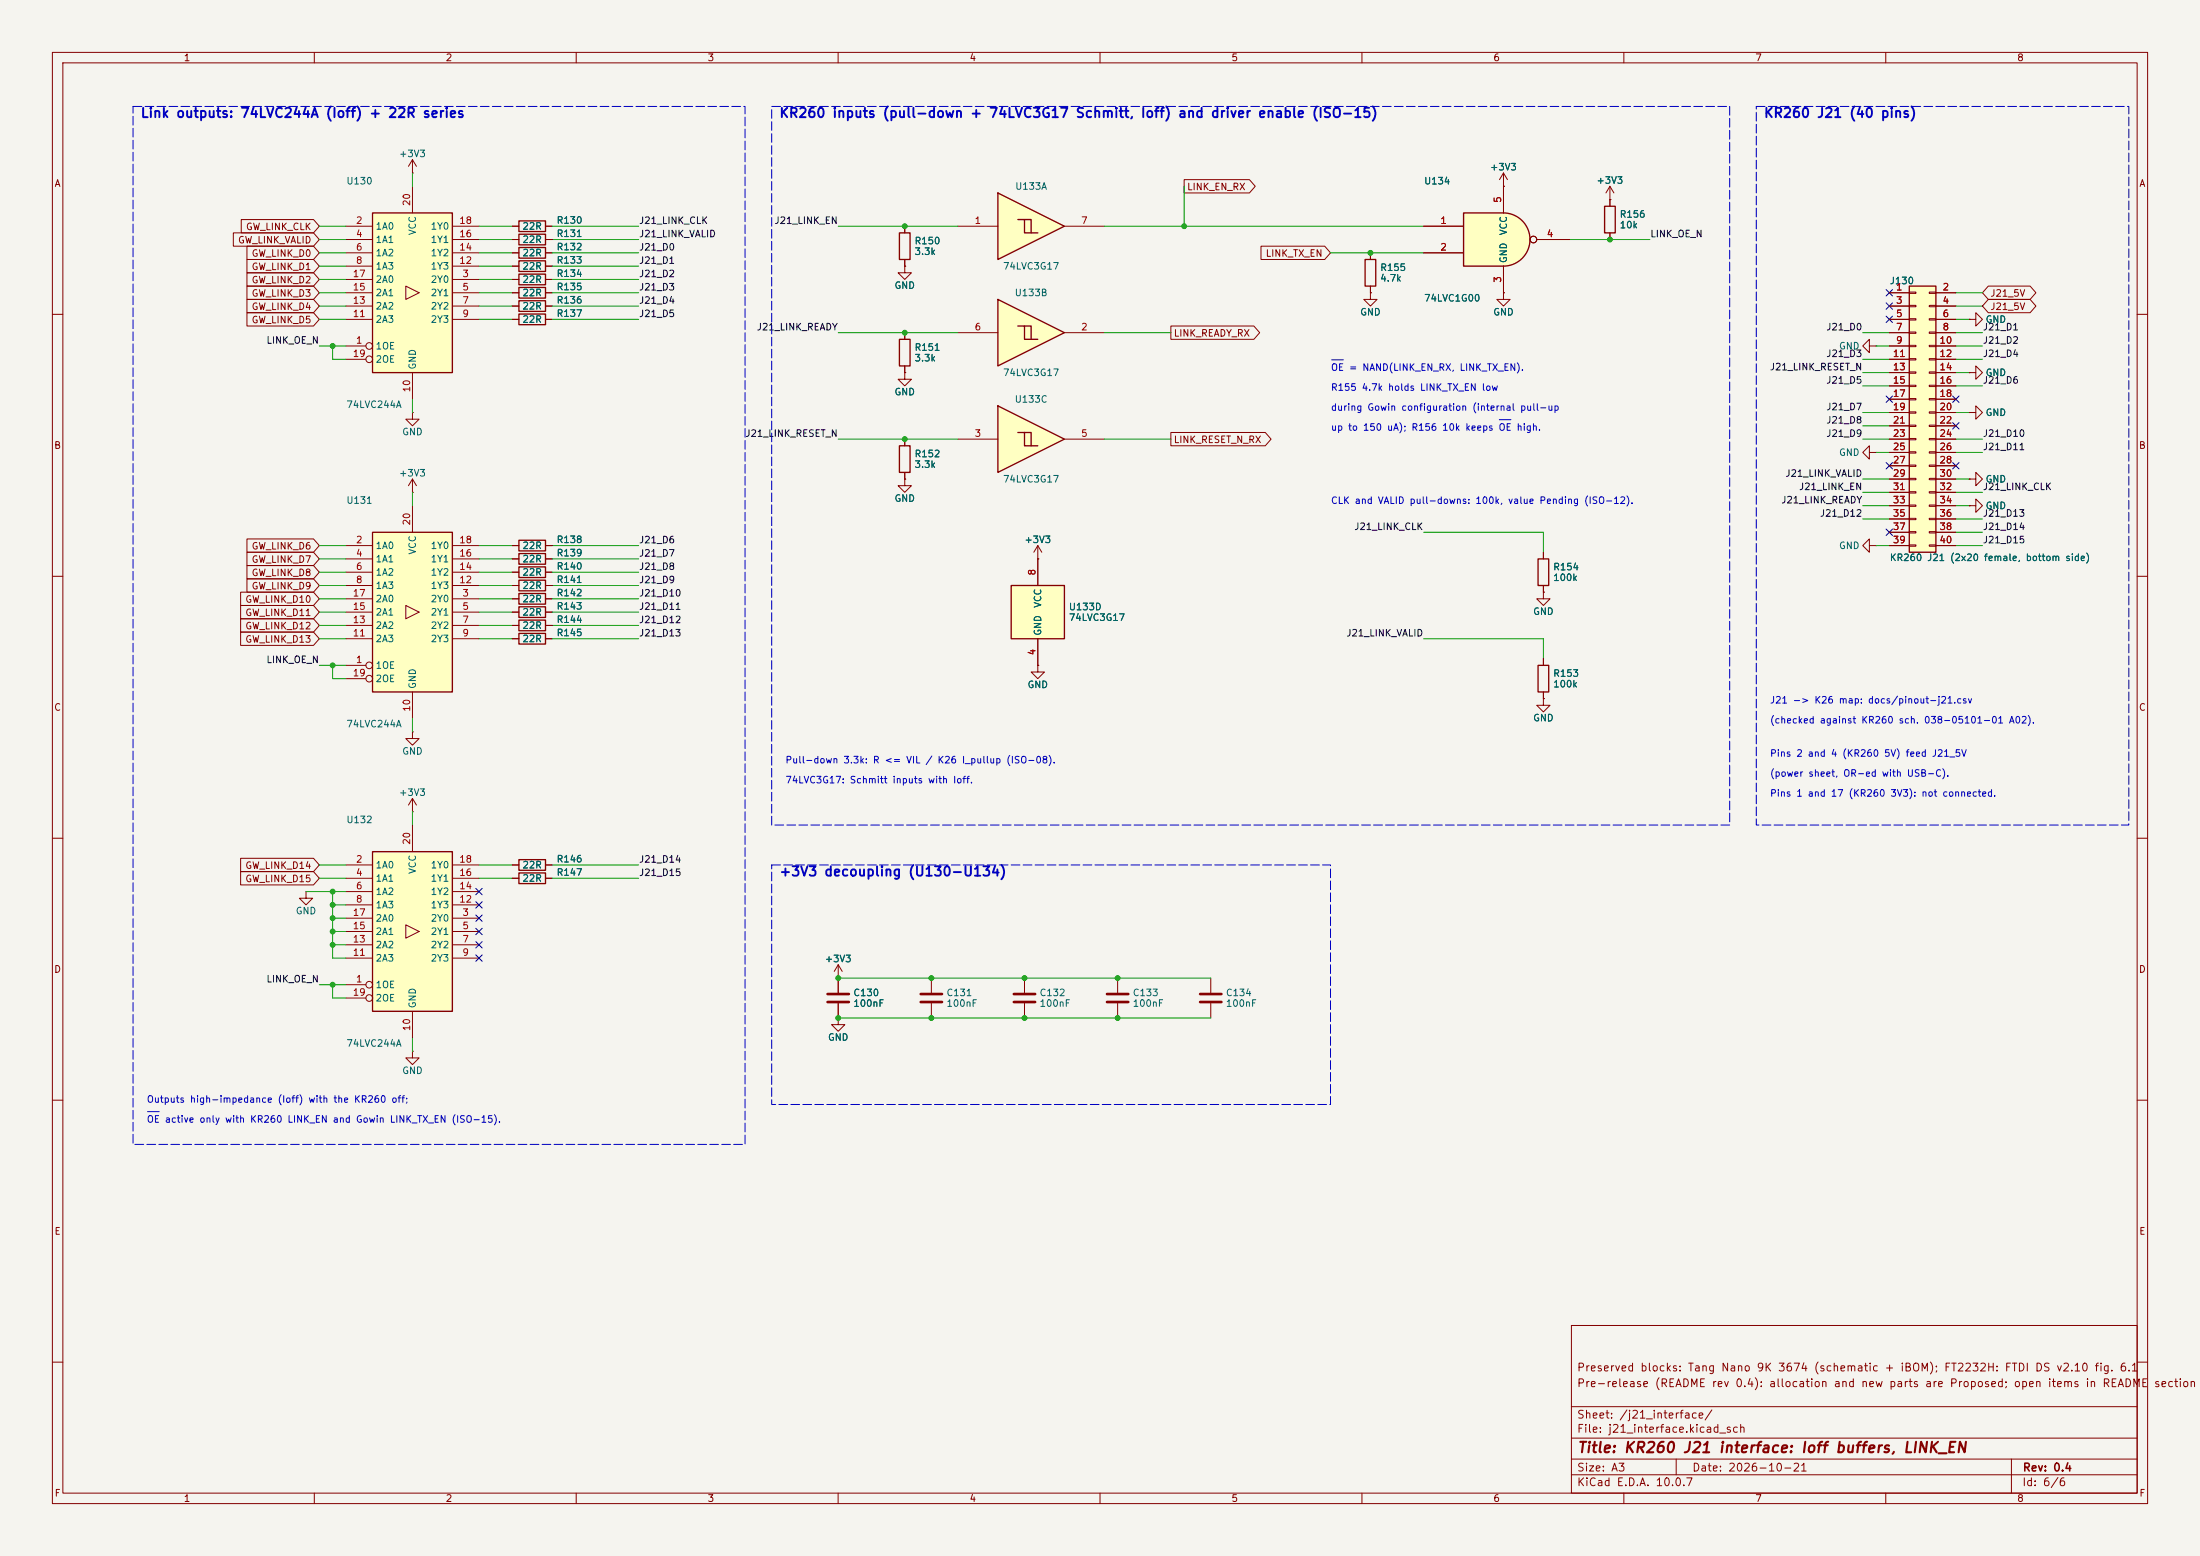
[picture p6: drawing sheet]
<svg xmlns="http://www.w3.org/2000/svg" width="420mm" height="297mm" viewBox="0 0 420 297" stroke-linecap="round" stroke-linejoin="round" font-family="sans-serif">
<path d="M0 0h420v297h-420z" fill="#f5f4ef" stroke="#f5f4ef" stroke-width=".19"/>
<g fill="none" stroke="#840000" stroke-width=".19">
<path d="M10 10h400v277h-400zM12 12h396v273h-396zM60 10v2M110 10v2M160 10v2M210 10v2M260 10v2M310 10v2M360 10v2M10 60h2M408 60h2M10 110h2"/>
<path d="M408 110h2M10 160h2M408 160h2M10 210h2M408 210h2M300 253h108v32h-108zM10 260h2M300 278.5h108M300 274.5h108M300 268.5h108M320 278.5v3M384 278.5v6.5"/>
<path d="M408 260h2M60 285v2M110 285v2M160 285v2M210 285v2M260 285v2M300 281.5h108M310 285v2M360 285v2"/>
</g>
<path d="M71.1 40.6h15.3v30.5h-15.3z" fill="#ffffc2"/>
<g fill="none" stroke="#840000" stroke-width=".19">
<path d="M78.7 35.6v5M66 43.2h5.1M66 53.3h5.1M66 45.7h5.1M66 55.9h5.1M66 48.3h5.1M66 58.4h5.1M66 50.8h5.1M77.5 54.6l2.5 1.3-2.5 1.3zM86.4 43.2h5M86.4 53.3h5M86.4 45.7h5"/>
<path d="M86.4 55.9h5M86.4 48.3h5M86.4 58.4h5M86.4 50.8h5M66 66h3.8M66 61h5.1M66 68.6h3.8M78.7 71.1v5.1M86.4 61h5M375.9 78.7h1.3v-1.2l1.3 1.2-1.3 1.3v-1.3M375.9 78.7h.1M375.9 71.1h1.3v-1.2l1.3 1.2-1.3 1.3v-1.3"/>
<path d="M375.9 71.1h.1M375.9 61h1.3v-1.3l1.3 1.3-1.3 1.2v-1.2M375.9 61h.1M356.9 86.4v-1.3l-1.3 1.3 1.3 1.2v-1.2h1.2M358.1 86.4h.1M356.9 104.1v-1.2l-1.3 1.2 1.3 1.3v-1.3h1.2M358.1 104.1h.1"/>
<circle cx="70.5" cy="66" r=".63"/>
<circle cx="70.5" cy="68.6" r=".63"/>
</g>
<path d="M71.1 40.6h15.3v30.5h-15.3z" fill="none" stroke="#840000" stroke-width=".25"/>
<path d="M364.5 54.6h5.1v50.8h-5.1z" fill="#ffffc2"/>
<path d="M364.5 54.6h5.1v50.8h-5.1z" fill="none" stroke="#840000" stroke-width=".25"/>
<g fill="none" stroke="#840000" stroke-width=".19">
<path d="M360.7 55.9h3.8M360.7 58.4h3.8M364.5 55.8h1.3v.2h-1.3zM364.5 58.3h1.3v.2h-1.3zM368.3 55.8h1.3v.2h-1.3zM368.3 58.3h1.3v.2h-1.3zM369.6 55.9h3.8M369.6 58.4h3.8M78.7 78.7v1.3h1.3l-1.3 1.3-1.2-1.3h1.2M78.7 78.7h.1M356.9 66v-1.2l-1.3 1.2 1.3 1.3v-1.3h1.2M358.1 66h.1"/>
<path d="M360.7 61h3.8M360.7 63.5h3.8M360.7 66h3.8M360.7 68.6h3.8M360.7 71.1h3.8M360.7 73.7h3.8M360.7 76.2h3.8M360.7 78.7h3.8M364.5 60.8h1.3v.3h-1.3zM364.5 63.4h1.3v.2h-1.3zM364.5 65.9h1.3v.3h-1.3zM364.5 68.5h1.3v.2h-1.3z"/>
<path d="M364.5 71h1.3v.2h-1.3zM364.5 73.5h1.3v.3h-1.3zM364.5 76.1h1.3v.2h-1.3zM364.5 78.6h1.3v.3h-1.3zM368.3 60.8h1.3v.3h-1.3zM368.3 63.4h1.3v.2h-1.3zM368.3 65.9h1.3v.3h-1.3zM368.3 68.5h1.3v.2h-1.3zM368.3 71h1.3v.2h-1.3zM368.3 73.5h1.3v.3h-1.3zM368.3 76.1h1.3v.2h-1.3zM368.3 78.6h1.3v.3h-1.3z"/>
<path d="M369.6 61h3.8M369.6 63.5h3.8M369.6 66h3.8M369.6 68.6h3.8M369.6 71.1h3.8M369.6 73.7h3.8M369.6 76.2h3.8M369.6 78.7h3.8M78.7 94h.1M78.7 91.4l-.7 1.3M78.7 91.4l.8 1.3M78.7 91.4v2.6"/>
<path d="M360.7 81.3h3.8M360.7 83.8h3.8M360.7 86.4h3.8M360.7 88.9h3.8M360.7 91.4h3.8M360.7 94h3.8M360.7 96.5h3.8M360.7 99.1h3.8M364.5 81.2h1.3v.2h-1.3zM364.5 83.7h1.3v.2h-1.3zM364.5 86.2h1.3v.3h-1.3zM364.5 88.8h1.3v.2h-1.3z"/>
<path d="M364.5 91.3h1.3v.3h-1.3zM364.5 93.9h1.3v.2h-1.3zM364.5 96.4h1.3v.2h-1.3zM364.5 98.9h1.3v.3h-1.3zM368.3 81.2h1.3v.2h-1.3zM368.3 83.7h1.3v.2h-1.3zM368.3 86.2h1.3v.3h-1.3zM368.3 88.8h1.3v.2h-1.3zM368.3 91.3h1.3v.3h-1.3zM368.3 93.9h1.3v.2h-1.3zM368.3 96.4h1.3v.2h-1.3zM368.3 98.9h1.3v.3h-1.3z"/>
<path d="M369.6 81.3h3.8M369.6 83.8h3.8M369.6 86.4h3.8M369.6 88.9h3.8M369.6 91.4h3.8M369.6 94h3.8M369.6 96.5h3.8M369.6 99.1h3.8M375.9 91.4h1.3v-1.2l1.3 1.2-1.3 1.3v-1.3M375.9 91.4h.1M360.7 101.6h3.8M360.7 104.1h3.8"/>
<path d="M364.5 101.5h1.3v.2h-1.3zM364.5 104h1.3v.3h-1.3zM368.3 101.5h1.3v.2h-1.3zM368.3 104h1.3v.3h-1.3zM369.6 101.6h3.8M369.6 104.1h3.8"/>
</g>
<path d="M71.1 101.6h15.3v30.5h-15.3z" fill="#ffffc2"/>
<g fill="none" stroke="#840000" stroke-width=".19">
<path d="M78.7 96.5v5.1M66 104.1h5.1M66 114.3h5.1M66 106.7h5.1M66 116.8h5.1M66 109.2h5.1M66 119.4h5.1M66 111.8h5.1M77.5 115.6l2.5 1.2-2.5 1.3zM86.4 104.1h5M86.4 114.3h5M86.4 106.7h5"/>
<path d="M86.4 116.8h5M86.4 109.2h5M86.4 119.4h5M86.4 111.8h5M66 127h3.8M66 121.9h5.1M66 129.5h3.8M78.7 132.1v5.1M86.4 121.9h5M97.8 121.9h1.3M104.1 121.9h1.3M58.4 170.2v1.3h1.3l-1.3 1.2-1.3-1.2h1.3"/>
<path d="M58.4 170.2h.1M78.7 200.7v1.2h1.3l-1.3 1.3-1.2-1.3h1.2M78.7 200.7h.1"/>
<circle cx="70.5" cy="127" r=".63"/>
<circle cx="70.5" cy="129.5" r=".63"/>
</g>
<path d="M71.1 101.6h15.3v30.5h-15.3zM99.1 120.9h5v2h-5z" fill="none" stroke="#840000" stroke-width=".25"/>
<path d="M71.1 162.6h15.3v30.4h-15.3z" fill="#ffffc2"/>
<g fill="none" stroke="#840000" stroke-width=".19">
<path d="M97.8 43.2h1.3M104.1 43.2h1.3M78.7 139.7v1.3h1.3l-1.3 1.2-1.2-1.2h1.2M78.7 139.7h.1M198.1 127v1.3h1.3l-1.3 1.2-1.3-1.2h1.3M198.1 127h.1M78.7 154.9h.1M78.7 152.4v2.5M78.7 157.5v5.1M78.7 152.4l-.7 1.3M78.7 152.4l.8 1.3M66 165.1h5.1"/>
<path d="M66 175.3h5.1M66 167.6h5.1M66 177.8h5.1M66 170.2h5.1M66 172.7h5.1M77.5 176.5l2.5 1.3-2.5 1.3zM86.4 165.1h5M86.4 175.3h5M86.4 167.6h5M86.4 177.8h5M86.4 170.2h5M86.4 172.7h5"/>
<path d="M97.8 165.1h1.3M97.8 167.6h1.3M104.1 165.1h1.3M104.1 167.6h1.3M66 188h3.8M66 180.3h5.1M66 182.9h5.1M66 190.5h3.8M78.7 193v5.1M86.4 180.3h5M86.4 182.9h5M160 186.7h.1"/>
<path d="M160 194.3v1.3h1.3l-1.3 1.3-1.3-1.3h1.3M160 194.3h.1M160 184.2v5.3M160 191.5v2.8M160 184.2l-.7 1.2M160 184.2l.8 1.2"/>
<circle cx="70.5" cy="188" r=".63"/>
<circle cx="70.5" cy="190.5" r=".63"/>
</g>
<path d="M99.1 42.2h5v2h-5zM71.1 162.6h15.3v30.4h-15.3zM99.1 166.6h5v2.1h-5zM99.1 164.1h5v2h-5z" fill="none" stroke="#840000" stroke-width=".25"/>
<path d="M158 189.7h4.1M158 191.3h4.1" fill="none" stroke="#840000" stroke-width=".51"/>
<g fill="#ffffc2">
<path d="M190.5 77.5l12.7 6.3-12.7 6.4z"/>
<path d="M194.3 82.6l3.8 2.5h-2.5v-2.5z"/>
<path d="M195.6 82.6h1.2v2.5z"/>
</g>
<path d="M190.5 77.5l12.7 6.3-12.7 6.4zM171.7 85.1h2v5.1h-2zM194.3 82.6h1.3v2.5h2.5M195.6 82.6h1.2v2.5" fill="none" stroke="#840000" stroke-width=".25"/>
<path d="M172.7 91.4v1.3h1.3l-1.3 1.3-1.3-1.3h1.3M172.7 91.4h.1M172.7 83.8v1.3M172.7 90.2v1.2M182.9 83.8h7.6M203.2 83.8h7.6M198.1 106.7h.1M198.1 104.1l-.7 1.3M198.1 104.1l.8 1.3M198.1 104.1v2.6" fill="none" stroke="#840000" stroke-width=".19"/>
<path d="M193 111.8h10.2v10.1h-10.2z" fill="#ffffc2"/>
<path d="M99.1 59.9h5v2.1h-5zM99.1 49.8h5v2h-5zM99.1 47.2h5v2.1h-5zM171.7 64.8h2v5.1h-2zM193 111.8h10.2v10.1h-10.2z" fill="none" stroke="#840000" stroke-width=".25"/>
<g fill="none" stroke="#840000" stroke-width=".19">
<path d="M78.7 33h.1M78.7 30.5l-.7 1.3M78.7 30.5l.8 1.3M78.7 30.5v2.5M97.8 50.8h1.3M97.8 48.3h1.3M104.1 50.8h1.3M104.1 48.3h1.3M97.8 61h1.3M104.1 61h1.3M172.7 71.1v1.3h1.3l-1.3 1.3-1.3-1.3h1.3M172.7 71.1h.1"/>
<path d="M172.7 63.5v1.3M172.7 69.9v1.2M375.9 96.5h1.3v-1.2l1.3 1.2-1.3 1.3v-1.3M375.9 96.5h.1M198.1 106.7v5.1M198.1 121.9v5.1M294.6 133.4v1.2h1.3l-1.3 1.3-1.2-1.3h1.2M294.6 133.4h.1M177.8 186.7v2.8M177.8 191.5v2.8M195.6 186.7v2.8M195.6 191.5v2.8"/>
<path d="M213.4 186.7v2.8M213.4 191.5v2.8M231.1 186.7v2.8M231.1 191.5v2.8"/>
</g>
<path d="M175.8 189.7h4M175.8 191.3h4M193.5 189.7h4.1M193.5 191.3h4.1M211.3 189.7h4.1M211.3 191.3h4.1M229.1 189.7h4.1M229.1 191.3h4.1" fill="none" stroke="#840000" stroke-width=".51"/>
<g fill="#ffffc2">
<path d="M190.5 36.8l12.7 6.4-12.7 6.3z"/>
<path d="M194.3 41.9l3.8 2.6h-2.5v-2.6z"/>
<path d="M195.6 41.9h1.2v2.6z"/>
</g>
<g fill="none" stroke="#840000" stroke-width=".25">
<path d="M190.5 36.8l12.7 6.4-12.7 6.3zM306.3 39.4h2.1v5.1h-2.1zM99.1 52.3h5v2.1h-5zM99.1 44.7h5v2h-5zM99.1 57.4h5v2h-5zM171.7 44.5h2v5h-2zM194.3 41.9h1.3v2.6h2.5M195.6 41.9h1.2v2.6M99.1 115.8h5v2.1h-5zM99.1 103.1h5v2.1h-5zM99.1 118.4h5v2h-5zM99.1 110.7h5v2.1h-5z"/>
<path d="M99.1 105.7h5v2h-5zM99.1 113.3h5v2h-5zM99.1 108.2h5v2h-5zM293.6 106.7h2.1v5.1h-2.1zM293.6 127h2.1v5.1h-2.1z"/>
</g>
<g fill="none" stroke="#840000" stroke-width=".19">
<path d="M307.3 38.1v1.3M97.8 53.3h1.3M97.8 45.7h1.3M97.8 58.4h1.3M104.1 53.3h1.3M104.1 45.7h1.3M104.1 58.4h1.3M172.7 50.8v1.3h1.3l-1.3 1.2-1.3-1.2h1.3M172.7 50.8h.1M172.7 43.2v1.3M172.7 49.5v1.3M182.9 43.2h7.6"/>
<path d="M203.2 43.2h7.6M307.3 44.5v1.2M97.8 116.8h1.3M97.8 104.1h1.3M97.8 119.4h1.3M97.8 111.8h1.3M97.8 106.7h1.3M97.8 114.3h1.3M97.8 109.2h1.3M104.1 116.8h1.3M104.1 104.1h1.3M104.1 119.4h1.3"/>
<path d="M104.1 111.8h1.3M104.1 106.7h1.3M104.1 114.3h1.3M104.1 109.2h1.3M294.6 113v1.3h1.3l-1.3 1.3-1.2-1.3h1.2M294.6 113h.1M294.6 105.4v1.3M294.6 111.8v1.2M294.6 125.7v1.3M294.6 132.1v1.3"/>
</g>
<g fill="#ffffc2">
<path d="M190.5 57.2l12.7 6.3-12.7 6.4z"/>
<path d="M194.3 62.2l3.8 2.6h-2.5v-2.6z"/>
<path d="M195.6 62.2h1.2v2.6z"/>
</g>
<path d="M99.1 54.9h5v2h-5zM190.5 57.2l12.7 6.3-12.7 6.4zM260.6 49.5h2v5.1h-2zM194.3 62.2h1.3v2.6h2.5M195.6 62.2h1.2v2.6" fill="none" stroke="#840000" stroke-width=".25"/>
<g fill="none" stroke="#840000" stroke-width=".19">
<path d="M307.3 38.1h.1M307.3 35.6l-.7 1.2M307.3 35.6l.8 1.2M307.3 35.6v2.5M97.8 55.9h1.3M104.1 55.9h1.3M261.6 55.9v1.3h1.3l-1.3 1.2-1.3-1.2h1.3M261.6 55.9h.1M261.6 48.3v1.2M261.6 54.6v1.3M287 55.9v1.3h1.3l-1.3 1.2-1.3-1.2h1.3M287 55.9h.1"/>
<path d="M182.9 63.5h7.6M203.2 63.5h7.6"/>
</g>
<path d="M287 40.6a5.1 5.1 0 0 1 5.1 5.1 5.1 5.1 0 0 1-5.1 5.1z" fill="#ffffc2" stroke="#ffffc2" stroke-width=".19"/>
<path d="M279.4 40.6h7.6v10.2h-7.6z" fill="#ffffc2"/>
<path d="M279.4 40.6h7.6a5.1 5.1 0 0 1 5.1 5.1 5.1 5.1 0 0 1-5.1 5.1h-7.6z" fill="none" stroke="#840000" stroke-width=".25"/>
<g fill="none" stroke="#840000" stroke-width=".19">
<path d="M226.1 34.3h12.4l1.1 1.3-1.1 1.2h-12.4zM287 35.6h.1M287 33v7.6M287 33l-.7 1.3M287 33l.8 1.3M307.3 38.1h.1M307.3 38.1v1.3M44.5 44.4h15.3l1.2 1.3-1.2 1.3h-15.3zM46.1 41.9h13.7l1.2 1.3-1.2 1.3h-13.7zM47.1 49.5h12.7l1.2 1.3-1.2 1.3h-12.7zM47.1 52.1h12.7l1.2 1.2-1.2 1.3h-12.7zM47.1 54.6h12.7l1.2 1.3-1.2 1.3h-12.7z"/>
<path d="M47.1 57.1h12.7l1.2 1.3-1.2 1.3h-12.7zM47.1 47h12.7l1.2 1.3-1.2 1.2h-12.7zM47.1 59.7h12.7l1.2 1.3-1.2 1.2h-12.7zM97.8 43.2h1.3M97.8 48.3h1.3M97.8 45.7h1.3M97.8 55.9h1.3M97.8 58.4h1.3M97.8 50.8h1.3M97.8 53.3h1.3M104.1 43.2h1.3M104.1 48.3h1.3"/>
<path d="M104.1 45.7h1.3M104.1 55.9h1.3M104.1 58.4h1.3M104.1 50.8h1.3M104.1 53.3h1.3M172.7 50.8h.1M172.7 43.2v1.3M172.7 49.5v1.3M240.7 47h12.2l1.1 1.3-1.1 1.2h-12.2zM261.6 55.9h.1M261.6 48.3v1.2M261.6 54.6v1.3"/>
<path d="M271.8 43.2h7.6M271.8 48.3h7.6M287 55.9h.1M287 50.8v5.1M293.4 45.7h6.3M307.3 44.5v1.2M360.7 55.9h3.8M360.7 58.4h3.8M369.6 55.9h3.8M369.6 58.4h3.8M379.6 54.6h8l1.1 1.3-1.1 1.3h-8l-1.1-1.3zM379.6 57.1h8l1.1 1.3-1.1 1.3h-8l-1.1-1.3z"/>
<path d="M97.8 61h1.3M104.1 61h1.3M172.7 71.1h.1M172.7 63.5v1.3M172.7 69.9v1.2M223.5 62.2h15.9l1.1 1.3-1.1 1.3h-15.9zM360.7 61h3.8M360.7 63.5h3.8M360.7 66h3.8M360.7 68.6h3.8M360.7 71.1h3.8M360.7 73.7h3.8"/>
<path d="M360.7 76.2h3.8M360.7 78.7h3.8M369.6 61h3.8M369.6 63.5h3.8M369.6 66h3.8M369.6 68.6h3.8M369.6 71.1h3.8M369.6 73.7h3.8M369.6 76.2h3.8M369.6 78.7h3.8M375.9 61h.1M375.9 71.1h.1"/>
<path d="M375.9 78.7h.1M172.7 91.4h.1M172.7 83.8v1.3M172.7 90.2v1.2M223.5 82.5h18l1.2 1.3-1.2 1.3h-18zM360.7 81.3h3.8M360.7 83.8h3.8M360.7 86.4h3.8M360.7 88.9h3.8M360.7 91.4h3.8M360.7 94h3.8M360.7 96.5h3.8"/>
<path d="M360.7 99.1h3.8M369.6 81.3h3.8M369.6 83.8h3.8M369.6 86.4h3.8M369.6 88.9h3.8M369.6 91.4h3.8M369.6 94h3.8M369.6 96.5h3.8M369.6 99.1h3.8M375.9 91.4h.1M375.9 96.5h.1M45.9 118.1h13.9l1.2 1.3-1.2 1.3h-13.9z"/>
<path d="M45.9 115.6h13.9l1.2 1.2-1.2 1.3h-13.9zM45.9 113h13.9l1.2 1.3-1.2 1.3h-13.9zM47.1 107.9h12.7l1.2 1.3-1.2 1.3h-12.7zM47.1 110.5h12.7l1.2 1.3-1.2 1.2h-12.7zM47.1 105.4h12.7l1.2 1.3-1.2 1.3h-12.7zM47.1 102.9h12.7l1.2 1.2-1.2 1.3h-12.7zM97.8 104.1h1.3M97.8 116.8h1.3M97.8 106.7h1.3M97.8 114.3h1.3M97.8 109.2h1.3M97.8 111.8h1.3"/>
<path d="M97.8 119.4h1.3M104.1 104.1h1.3M104.1 116.8h1.3M104.1 106.7h1.3M104.1 114.3h1.3M104.1 109.2h1.3M104.1 111.8h1.3M104.1 119.4h1.3M198.1 106.7h.1M198.1 106.7v5.1M294.6 113h.1M294.6 105.4v1.3"/>
<path d="M294.6 111.8v1.2M360.7 101.6h3.8M360.7 104.1h3.8M369.6 101.6h3.8M369.6 104.1h3.8M45.9 120.6h13.9l1.2 1.3-1.2 1.3h-13.9zM97.8 121.9h1.3M104.1 121.9h1.3M198.1 127h.1M198.1 121.9v5.1M294.6 133.4h.1M294.6 125.7v1.3"/>
<path d="M294.6 132.1v1.3M45.9 163.8h13.9l1.2 1.3-1.2 1.3h-13.9zM45.9 166.4h13.9l1.2 1.2-1.2 1.3h-13.9zM97.8 167.6h1.3M97.8 165.1h1.3M104.1 167.6h1.3M104.1 165.1h1.3M160 194.3h.1M160 186.7h.1M160 186.7v2.8M160 191.5v2.8"/>
<circle cx="292.7" cy="45.7" r=".63"/>
</g>
<g fill="none" stroke="#009600" stroke-width=".19">
<path d="M78.7 33v2.6M226.1 35.6v7.6M61 58.4h5M61 55.9h5M61 53.3h5M61 50.8h5M61 48.3h5M61 45.7h5M61 43.2h5M91.4 58.4h6.4M91.4 55.9h6.4M91.4 53.3h6.4"/>
<path d="M91.4 50.8h6.4M91.4 48.3h6.4M91.4 45.7h6.4M91.4 43.2h6.4M105.4 58.4h16.5M105.4 55.9h16.5M105.4 53.3h16.5M105.4 50.8h16.5M105.4 48.3h16.5M105.4 45.7h16.5M105.4 43.2h16.5M160 43.2h22.9"/>
<path d="M210.8 43.2h61M254 48.3h17.8M299.7 45.7h15.3M373.4 58.4h5.1M373.4 55.9h5.1M61 61h5M61 66h5M63.5 66v2.6h2.5M78.7 76.2v2.5M91.4 61h6.4M105.4 61h16.5M160 63.5h22.9"/>
<path d="M210.8 63.5h12.7M355.6 68.6h5.1M355.6 63.5h5.1M355.6 71.1h5.1M355.6 73.7h5.1M355.6 78.7h5.1M358.1 66h2.6M373.4 61h2.5M373.4 66h5.1M373.4 68.6h5.1M373.4 63.5h5.1M373.4 71.1h2.5"/>
<path d="M373.4 73.7h5.1M373.4 78.7h2.5M78.7 94v2.5M160 83.8h22.9M210.8 83.8h12.7M355.6 83.8h5.1M355.6 91.4h5.1M355.6 94h5.1M355.6 96.5h5.1M355.6 99.1h5.1M355.6 81.3h5.1M358.1 86.4h2.6"/>
<path d="M373.4 83.8h5.1M373.4 91.4h2.5M373.4 94h5.1M373.4 96.5h2.5M373.4 99.1h5.1M373.4 86.4h5.1M61 109.2h5M61 106.7h5M61 119.4h5M61 116.8h5M61 114.3h5M61 111.8h5"/>
<path d="M61 104.1h5M91.4 109.2h6.4M91.4 106.7h6.4M91.4 119.4h6.4M91.4 116.8h6.4M91.4 114.3h6.4M91.4 111.8h6.4M91.4 104.1h6.4M105.4 109.2h16.5M105.4 106.7h16.5M105.4 119.4h16.5M105.4 116.8h16.5"/>
<path d="M105.4 114.3h16.5M105.4 111.8h16.5M105.4 104.1h16.5M271.8 101.6h22.8v3.8M358.1 104.1h2.6M373.4 104.1h5.1M373.4 101.6h5.1M61 121.9h5M61 127h5M63.5 127v2.5h2.5M78.7 137.2v2.5M91.4 121.9h6.4"/>
<path d="M105.4 121.9h16.5M271.8 121.9h22.8v3.8M78.7 154.9v2.6M58.4 170.2h7.6M61 165.1h5M61 167.6h5M63.5 170.2v12.7h2.5M63.5 177.8h2.5M63.5 175.3h2.5M63.5 172.7h2.5M91.4 165.1h6.4M91.4 167.6h6.4"/>
<path d="M105.4 165.1h16.5M105.4 167.6h16.5M61 188h5M63.5 188v2.5h2.5M63.5 180.3h2.5M78.7 198.1v2.6M160 186.7h71.1M160 194.3h71.1"/>
</g>
<g fill="none" stroke="#000084" stroke-width=".19">
<path d="M360.1 55.3l1.2 1.2M360.1 57.8l1.2 1.2M361.3 55.3l-1.2 1.2M361.3 57.8l-1.2 1.2M360.1 60.4l1.2 1.2M360.1 75.6l1.2 1.2M361.3 60.4l-1.2 1.2M361.3 75.6l-1.2 1.2M372.8 75.6l1.2 1.2M374 75.6l-1.2 1.2M360.1 88.3l1.2 1.2M361.3 88.3l-1.2 1.2"/>
<path d="M372.8 80.7l1.2 1.2M372.8 88.3l1.2 1.2M374 88.3l-1.2 1.2M374 80.7l-1.2 1.2M360.1 101l1.2 1.2M361.3 101l-1.2 1.2M90.8 169.6l1.2 1.2M90.8 174.7l1.2 1.2M90.8 177.2l1.2 1.2M90.8 179.7l1.2 1.2M90.8 172.1l1.2 1.2M92 169.6l-1.2 1.2"/>
<path d="M92 174.7l-1.2 1.2M92 177.2l-1.2 1.2M92 179.7l-1.2 1.2M92 172.1l-1.2 1.2M90.8 182.3l1.2 1.2M92 182.3l-1.2 1.2"/>
</g>
<path d="M254.2 68.7h2.3M286.2 80.1h2.2M28.2 212.2h2.2" fill="none" stroke="#0000c2" stroke-width=".19"/>
<path d="M25.4 20.3h116.8v198.1h-116.8zM147.3 20.3h182.9v137.2h-182.9zM335.3 20.3h71.1v137.2h-71.1zM147.3 165.1h106.7v45.7h-106.7z" fill="none" stroke="#0000c2" stroke-width=".19" stroke-dasharray="1.7 .6"/>
<g fill="#009600" stroke="#009600" stroke-width=".19">
<circle cx="172.7" cy="63.5" r=".46"/>
<circle cx="172.7" cy="43.2" r=".46"/>
<circle cx="307.3" cy="45.7" r=".46"/>
<circle cx="226.1" cy="43.2" r=".46"/>
<circle cx="261.6" cy="48.3" r=".46"/>
<circle cx="160" cy="186.7" r=".46"/>
<circle cx="160" cy="194.3" r=".46"/>
<circle cx="177.8" cy="186.7" r=".46"/>
<circle cx="177.8" cy="194.3" r=".46"/>
<circle cx="213.4" cy="186.7" r=".46"/>
<circle cx="213.4" cy="194.3" r=".46"/>
<circle cx="195.6" cy="186.7" r=".46"/>
<circle cx="195.6" cy="194.3" r=".46"/>
<circle cx="172.7" cy="83.8" r=".46"/>
<circle cx="63.5" cy="127" r=".46"/>
<circle cx="63.5" cy="180.3" r=".46"/>
<circle cx="63.5" cy="188" r=".46"/>
<circle cx="63.5" cy="177.8" r=".46"/>
<circle cx="63.5" cy="66" r=".46"/>
<circle cx="63.5" cy="170.2" r=".46"/>
<circle cx="63.5" cy="172.7" r=".46"/>
<circle cx="63.5" cy="175.3" r=".46"/>
</g>
<text font-size="2" fill="#840000" x="301" y="277.8">Title: KR260 J21 interface: Ioff buffers, LINK_EN</text>
<g font-size="1.8" fill="#0000c2">
<text x="26.7" y="22.9">Link outputs: 74LVC244A (Ioff) + 22R series</text>
<text x="148.6" y="22.9">KR260 inputs (pull-down + 74LVC3G17 Schmitt, Ioff) and driver enable (ISO-15)</text>
<text x="336.6" y="22.9">KR260 J21 (40 pins)</text>
<text x="148.6" y="167.7">+3V3 decoupling (U130-U134)</text>
</g>
<g font-size="1.5" fill="#840000">
<text x="300.9" y="262.1">Preserved blocks: Tang Nano 9K 3674 (schematic + iBOM); FT2232H: FTDI DS v2.10 fig. 6.1</text>
<text x="300.9" y="265.1">Pre-release (README rev 0.4): allocation and new parts are Proposed; open items in README</text>
<text x="411.1" y="265.1">section</text>
<text x="300.9" y="273.8">File: j21_interface.kicad_sch</text>
<text x="300.9" y="271.1">Sheet: /j21_interface/</text>
<text x="300.9" y="281.2">Size: A3</text>
<text x="322.9" y="281.2">Date: 2026-10-21</text>
<text x="386" y="281.2">Rev: 0.4</text>
<text x="300.9" y="284">KiCad E.D.A. 10.0.7</text>
<text x="385.9" y="284">Id: 6/6</text>
</g>
<g font-size="1.3" fill="#840000">
<text x="35" y="12">1</text>
<text x="85" y="12">2</text>
<text x="135" y="12">3</text>
<text x="185" y="12">4</text>
<text x="235" y="12">5</text>
<text x="285" y="12">6</text>
<text x="335" y="12">7</text>
<text x="385" y="12">8</text>
<text x="10.3" y="36">A</text>
<text x="408.3" y="36">A</text>
<text x="226.5" y="36.6">LINK_EN_RX</text>
<text x="45.3" y="46.8">GW_LINK_VALID</text>
<text x="46.8" y="44.2">GW_LINK_CLK</text>
<text x="47.9" y="51.9">GW_LINK_D1</text>
<text x="47.9" y="49.3">GW_LINK_D0</text>
<text x="241.5" y="49.3">LINK_TX_EN</text>
<text x="47.9" y="54.4">GW_LINK_D2</text>
<text x="47.9" y="56.9">GW_LINK_D3</text>
<text x="47.9" y="59.5">GW_LINK_D4</text>
<text x="379.9" y="56.9">J21_5V</text>
<text x="379.9" y="59.5">J21_5V</text>
<text x="47.9" y="62">GW_LINK_D5</text>
<text x="224" y="64.6">LINK_READY_RX</text>
<text x="10.2" y="86">B</text>
<text x="224" y="84.9">LINK_RESET_N_RX</text>
<text x="408.2" y="86">B</text>
<text x="47.9" y="107.7">GW_LINK_D7</text>
<text x="47.9" y="105.2">GW_LINK_D6</text>
<text x="47.9" y="110.3">GW_LINK_D8</text>
<text x="47.9" y="112.8">GW_LINK_D9</text>
<text x="46.7" y="117.9">GW_LINK_D11</text>
<text x="46.7" y="115.4">GW_LINK_D10</text>
<text x="46.7" y="123">GW_LINK_D13</text>
<text x="46.7" y="120.4">GW_LINK_D12</text>
<text x="10.2" y="136">C</text>
<text x="408.2" y="136">C</text>
<text x="46.7" y="166.2">GW_LINK_D14</text>
<text x="46.7" y="168.7">GW_LINK_D15</text>
<text x="10.2" y="186">D</text>
<text x="408.2" y="186">D</text>
<text x="10.3" y="236">E</text>
<text x="408.3" y="236">E</text>
<text x="10.3" y="286">F</text>
<text x="35" y="287">1</text>
<text x="85" y="287">2</text>
<text x="135" y="287">3</text>
<text x="185" y="287">4</text>
<text x="235" y="287">5</text>
<text x="285" y="287">6</text>
<text x="335" y="287">7</text>
<text x="385" y="287">8</text>
<text x="408.3" y="286">F</text>
</g>
<g font-size="1.3" fill="#006464">
<text x="66" y="35.5">U130</text>
<text x="76.1" y="30.3">+3V3</text>
<text x="271.8" y="35.5">U134</text>
<text x="284.4" y="32.8">+3V3</text>
<text x="304.7" y="35.4">+3V3</text>
<text x="193.7" y="36.5">U133A</text>
<text x="309.1" y="41.9">R156</text>
<text x="71.6" y="44.1">1A0</text>
<text x="71.6" y="46.7">1A1</text>
<text x="79.7" y="45" transform="rotate(-90 79.7 45)">VCC</text>
<text x="82.1" y="46.7">1Y1</text>
<text x="82.1" y="44.1">1Y0</text>
<text x="99.6" y="44.1">22R</text>
<text x="99.6" y="46.7">22R</text>
<text x="106.2" y="43">R130</text>
<text x="106.2" y="45.5">R131</text>
<text x="174.5" y="46.9">R150</text>
<text x="288" y="45" transform="rotate(-90 288 45)">VCC</text>
<text x="309.1" y="43.9">10k</text>
<text x="71.6" y="49.2">1A2</text>
<text x="71.6" y="51.8">1A3</text>
<text x="82.1" y="51.8">1Y3</text>
<text x="82.1" y="49.2">1Y2</text>
<text x="99.6" y="51.8">22R</text>
<text x="99.6" y="49.2">22R</text>
<text x="106.2" y="50.6">R133</text>
<text x="106.2" y="48.1">R132</text>
<text x="106.2" y="53.2">R134</text>
<text x="174.5" y="49">3.3k</text>
<text x="191.4" y="51.8">74LVC3G17</text>
<text x="263.4" y="52">R155</text>
<text x="288" y="50.3" transform="rotate(-90 288 50.3)">GND</text>
<text x="71.6" y="59.4">2A2</text>
<text x="71.6" y="56.8">2A1</text>
<text x="71.6" y="54.3">2A0</text>
<text x="82.1" y="54.3">2Y0</text>
<text x="82.1" y="56.8">2Y1</text>
<text x="82.1" y="59.4">2Y2</text>
<text x="99.6" y="54.3">22R</text>
<text x="99.6" y="59.4">22R</text>
<text x="99.6" y="56.8">22R</text>
<text x="106.2" y="58.2">R136</text>
<text x="106.2" y="55.7">R135</text>
<text x="170.7" y="55.4">GND</text>
<text x="193.6" y="56.8">U133B</text>
<text x="263.4" y="54">4.7k</text>
<text x="271.8" y="57.9">74LVC1G00</text>
<text x="360.7" y="54.6">J130</text>
<text x="71.6" y="61.9">2A3</text>
<text x="82.1" y="61.9">2Y3</text>
<text x="99.6" y="61.9">22R</text>
<text x="106.2" y="60.8">R137</text>
<text x="259.6" y="60.5">GND</text>
<text x="285" y="60.5">GND</text>
<text x="379" y="61.9">GND</text>
<text x="71.6" y="67">1OE</text>
<text x="71.6" y="69.5">2OE</text>
<text x="79.7" y="70.6" transform="rotate(-90 79.7 70.6)">GND</text>
<text x="174.5" y="67.3">R151</text>
<text x="174.5" y="69.3">3.3k</text>
<text x="351" y="67">GND</text>
<text x="170.7" y="75.8">GND</text>
<text x="191.4" y="72.1">74LVC3G17</text>
<text x="193.6" y="77.2">U133C</text>
<text x="379" y="72.1">GND</text>
<text x="66" y="78.2">74LVC244A</text>
<text x="76.7" y="83.4">GND</text>
<text x="379" y="79.7">GND</text>
<text x="174.5" y="87.6">R152</text>
<text x="174.5" y="89.6">3.3k</text>
<text x="351" y="87.3">GND</text>
<text x="76.1" y="91.3">+3V3</text>
<text x="191.4" y="92.4">74LVC3G17</text>
<text x="379" y="92.4">GND</text>
<text x="66" y="96.5">U131</text>
<text x="170.7" y="96.1">GND</text>
<text x="379" y="97.5">GND</text>
<text x="71.6" y="105.1">1A0</text>
<text x="71.6" y="107.6">1A1</text>
<text x="79.7" y="106" transform="rotate(-90 79.7 106)">VCC</text>
<text x="82.1" y="107.6">1Y1</text>
<text x="82.1" y="105.1">1Y0</text>
<text x="99.6" y="105.1">22R</text>
<text x="99.6" y="107.6">22R</text>
<text x="106.2" y="104">R138</text>
<text x="106.2" y="106.5">R139</text>
<text x="195.5" y="104">+3V3</text>
<text x="351" y="105.1">GND</text>
<text x="360.7" y="107.4">KR260 J21 (2x20 female, bottom side)</text>
<text x="71.6" y="110.2">1A2</text>
<text x="71.6" y="112.7">1A3</text>
<text x="82.1" y="112.7">1Y3</text>
<text x="82.1" y="110.2">1Y2</text>
<text x="99.6" y="112.7">22R</text>
<text x="99.6" y="110.2">22R</text>
<text x="106.2" y="111.6">R141</text>
<text x="106.2" y="109">R140</text>
<text x="296.4" y="109.2">R154</text>
<text x="296.4" y="111.2">100k</text>
<text x="71.6" y="117.8">2A1</text>
<text x="71.6" y="115.3">2A0</text>
<text x="82.1" y="115.3">2Y0</text>
<text x="82.1" y="117.8">2Y1</text>
<text x="99.6" y="117.8">22R</text>
<text x="99.6" y="115.3">22R</text>
<text x="106.2" y="116.7">R143</text>
<text x="106.2" y="119.2">R144</text>
<text x="106.2" y="114.1">R142</text>
<text x="199.1" y="116.1" transform="rotate(-90 199.1 116.1)">VCC</text>
<text x="203.9" y="116.8">U133D</text>
<text x="203.9" y="118.8">74LVC3G17</text>
<text x="292.6" y="117.7">GND</text>
<text x="71.6" y="122.9">2A3</text>
<text x="71.6" y="120.3">2A2</text>
<text x="82.1" y="120.3">2Y2</text>
<text x="82.1" y="122.9">2Y3</text>
<text x="99.6" y="122.9">22R</text>
<text x="99.6" y="120.3">22R</text>
<text x="106.2" y="121.7">R145</text>
<text x="199.1" y="121.4" transform="rotate(-90 199.1 121.4)">GND</text>
<text x="71.6" y="128">1OE</text>
<text x="71.6" y="130.5">2OE</text>
<text x="79.7" y="131.6" transform="rotate(-90 79.7 131.6)">GND</text>
<text x="196.1" y="131.6">GND</text>
<text x="296.4" y="129.5">R153</text>
<text x="296.4" y="131.5">100k</text>
<text x="292.6" y="138">GND</text>
<text x="66" y="139.1">74LVC244A</text>
<text x="76.7" y="144.3">GND</text>
<text x="76.1" y="152.2">+3V3</text>
<text x="66" y="157.4">U132</text>
<text x="71.6" y="166.1">1A0</text>
<text x="79.7" y="166.9" transform="rotate(-90 79.7 166.9)">VCC</text>
<text x="82.1" y="166.1">1Y0</text>
<text x="99.6" y="166.1">22R</text>
<text x="106.2" y="167.5">R147</text>
<text x="106.2" y="164.9">R146</text>
<text x="71.6" y="168.6">1A1</text>
<text x="71.6" y="171.1">1A2</text>
<text x="71.6" y="173.7">1A3</text>
<text x="82.1" y="173.7">1Y3</text>
<text x="82.1" y="171.1">1Y2</text>
<text x="82.1" y="168.6">1Y1</text>
<text x="99.6" y="168.6">22R</text>
<text x="56.4" y="174.8">GND</text>
<text x="71.6" y="178.8">2A1</text>
<text x="71.6" y="176.2">2A0</text>
<text x="82.1" y="176.2">2Y0</text>
<text x="82.1" y="178.8">2Y1</text>
<text x="71.6" y="183.8">2A3</text>
<text x="71.6" y="181.3">2A2</text>
<text x="82.1" y="181.3">2Y2</text>
<text x="82.1" y="183.8">2Y3</text>
<text x="157.4" y="184">+3V3</text>
<text x="71.6" y="188.9">1OE</text>
<text x="71.6" y="191.5">2OE</text>
<text x="162.8" y="190.4">C130</text>
<text x="180.6" y="190.4">C131</text>
<text x="198.4" y="190.4">C132</text>
<text x="216.1" y="190.4">C133</text>
<text x="233.9" y="190.4">C134</text>
<text x="79.7" y="192.6" transform="rotate(-90 79.7 192.6)">GND</text>
<text x="162.8" y="192.5">100nF</text>
<text x="180.6" y="192.5">100nF</text>
<text x="198.4" y="192.5">100nF</text>
<text x="216.1" y="192.5">100nF</text>
<text x="233.9" y="192.5">100nF</text>
<text x="66" y="200.1">74LVC244A</text>
<text x="158" y="199">GND</text>
<text x="76.7" y="205.3">GND</text>
</g>
<g font-size="1.3" fill="#a90000">
<text x="78.6" y="39.4" transform="rotate(-90 78.6 39.4)">20</text>
<text x="286.9" y="38.8" transform="rotate(-90 286.9 38.8)">5</text>
<text x="67.8" y="43">2</text>
<text x="67.8" y="45.6">4</text>
<text x="87.6" y="45.6">16</text>
<text x="87.6" y="43">18</text>
<text x="186" y="43">1</text>
<text x="206.3" y="43">7</text>
<text x="274.9" y="43">1</text>
<text x="295.2" y="45.6">4</text>
<text x="67.2" y="53.2">17</text>
<text x="67.8" y="48.1">6</text>
<text x="67.8" y="50.7">8</text>
<text x="87.6" y="50.7">12</text>
<text x="87.6" y="48.1">14</text>
<text x="88.2" y="53.2">3</text>
<text x="274.9" y="48.1">2</text>
<text x="67.2" y="58.3">13</text>
<text x="67.2" y="55.7">15</text>
<text x="88.2" y="55.7">5</text>
<text x="88.2" y="58.3">7</text>
<text x="286.9" y="54.1" transform="rotate(-90 286.9 54.1)">3</text>
<text x="361.9" y="55.7">1</text>
<text x="361.9" y="58.3">3</text>
<text x="370.7" y="55.7">2</text>
<text x="370.7" y="58.3">4</text>
<text x="67.2" y="60.8">11</text>
<text x="67.8" y="65.9">1</text>
<text x="88.2" y="60.8">9</text>
<text x="186" y="63.4">6</text>
<text x="206.3" y="63.4">2</text>
<text x="361.9" y="60.8">5</text>
<text x="361.9" y="63.4">7</text>
<text x="361.9" y="65.9">9</text>
<text x="370.1" y="65.9">10</text>
<text x="370.7" y="60.8">6</text>
<text x="370.7" y="63.4">8</text>
<text x="67.2" y="68.4">19</text>
<text x="361.2" y="68.4">11</text>
<text x="361.2" y="71">13</text>
<text x="370.1" y="68.4">12</text>
<text x="370.1" y="71">14</text>
<text x="78.6" y="75" transform="rotate(-90 78.6 75)">10</text>
<text x="361.2" y="73.5">15</text>
<text x="361.2" y="76.1">17</text>
<text x="370.1" y="73.5">16</text>
<text x="370.1" y="76.1">18</text>
<text x="186" y="83.7">3</text>
<text x="206.3" y="83.7">5</text>
<text x="361.2" y="78.6">19</text>
<text x="361.2" y="81.1">21</text>
<text x="361.2" y="83.7">23</text>
<text x="370.1" y="78.6">20</text>
<text x="370.1" y="81.1">22</text>
<text x="370.1" y="83.7">24</text>
<text x="361.2" y="86.2">25</text>
<text x="361.2" y="88.8">27</text>
<text x="370.1" y="86.2">26</text>
<text x="370.1" y="88.8">28</text>
<text x="361.2" y="91.3">29</text>
<text x="361.2" y="93.8">31</text>
<text x="370.1" y="91.3">30</text>
<text x="370.1" y="93.8">32</text>
<text x="78.6" y="100.4" transform="rotate(-90 78.6 100.4)">20</text>
<text x="361.2" y="96.4">33</text>
<text x="361.2" y="98.9">35</text>
<text x="361.2" y="101.5">37</text>
<text x="370.1" y="96.4">34</text>
<text x="370.1" y="98.9">36</text>
<text x="370.1" y="101.5">38</text>
<text x="67.8" y="104">2</text>
<text x="67.8" y="106.5">4</text>
<text x="87.6" y="106.5">16</text>
<text x="87.6" y="104">18</text>
<text x="361.2" y="104">39</text>
<text x="370.1" y="104">40</text>
<text x="67.8" y="109.1">6</text>
<text x="67.8" y="111.6">8</text>
<text x="87.6" y="111.6">12</text>
<text x="87.6" y="109.1">14</text>
<text x="198" y="110" transform="rotate(-90 198 110)">8</text>
<text x="67.2" y="119.2">13</text>
<text x="67.2" y="116.7">15</text>
<text x="67.2" y="114.2">17</text>
<text x="88.2" y="114.2">3</text>
<text x="88.2" y="116.7">5</text>
<text x="88.2" y="119.2">7</text>
<text x="67.2" y="121.8">11</text>
<text x="88.2" y="121.8">9</text>
<text x="198" y="125.2" transform="rotate(-90 198 125.2)">4</text>
<text x="67.2" y="129.4">19</text>
<text x="67.8" y="126.9">1</text>
<text x="78.6" y="136" transform="rotate(-90 78.6 136)">10</text>
<text x="78.6" y="161.4" transform="rotate(-90 78.6 161.4)">20</text>
<text x="67.8" y="165">2</text>
<text x="67.8" y="167.5">4</text>
<text x="87.6" y="167.5">16</text>
<text x="87.6" y="165">18</text>
<text x="67.8" y="170">6</text>
<text x="67.8" y="172.6">8</text>
<text x="87.6" y="172.6">12</text>
<text x="87.6" y="170">14</text>
<text x="67.2" y="177.7">15</text>
<text x="67.2" y="175.1">17</text>
<text x="88.2" y="175.1">3</text>
<text x="88.2" y="177.7">5</text>
<text x="67.2" y="182.7">11</text>
<text x="67.2" y="180.2">13</text>
<text x="88.2" y="180.2">7</text>
<text x="88.2" y="182.7">9</text>
<text x="67.2" y="190.4">19</text>
<text x="67.8" y="187.8">1</text>
<text x="78.6" y="196.9" transform="rotate(-90 78.6 196.9)">10</text>
</g>
<g font-size="1.3" fill="#0f0f0f">
<text x="121.9" y="43.1">J21_LINK_CLK</text>
<text x="121.9" y="45.6">J21_LINK_VALID</text>
<text x="147.8" y="43.1">J21_LINK_EN</text>
<text x="314.9" y="45.6">LINK_OE_N</text>
<text x="121.9" y="50.7">J21_D1</text>
<text x="121.9" y="48.1">J21_D0</text>
<text x="121.9" y="53.2">J21_D2</text>
<text x="121.9" y="58.3">J21_D4</text>
<text x="121.9" y="55.8">J21_D3</text>
<text x="50.8" y="65.9">LINK_OE_N</text>
<text x="121.9" y="60.8">J21_D5</text>
<text x="144.4" y="63.4">J21_LINK_READY</text>
<text x="348.5" y="63.4">J21_D0</text>
<text x="378.4" y="65.9">J21_D2</text>
<text x="378.4" y="63.4">J21_D1</text>
<text x="337.8" y="71">J21_LINK_RESET_N</text>
<text x="348.5" y="68.5">J21_D3</text>
<text x="378.4" y="68.5">J21_D4</text>
<text x="348.5" y="73.5">J21_D5</text>
<text x="378.4" y="73.5">J21_D6</text>
<text x="142.2" y="83.7">J21_LINK_RESET_N</text>
<text x="348.5" y="83.7">J21_D9</text>
<text x="348.5" y="78.6">J21_D7</text>
<text x="348.5" y="81.2">J21_D8</text>
<text x="378.4" y="83.7">J21_D10</text>
<text x="378.4" y="86.2">J21_D11</text>
<text x="340.7" y="91.3">J21_LINK_VALID</text>
<text x="343.3" y="93.9">J21_LINK_EN</text>
<text x="378.4" y="93.9">J21_LINK_CLK</text>
<text x="258.4" y="101.5">J21_LINK_CLK</text>
<text x="340" y="96.4">J21_LINK_READY</text>
<text x="347.3" y="98.9">J21_D12</text>
<text x="378.4" y="98.9">J21_D13</text>
<text x="378.4" y="101.5">J21_D14</text>
<text x="121.9" y="104">J21_D6</text>
<text x="121.9" y="106.6">J21_D7</text>
<text x="378.4" y="104">J21_D15</text>
<text x="121.9" y="109.1">J21_D8</text>
<text x="121.9" y="111.6">J21_D9</text>
<text x="121.9" y="114.2">J21_D10</text>
<text x="121.9" y="119.3">J21_D12</text>
<text x="121.9" y="116.7">J21_D11</text>
<text x="121.9" y="121.8">J21_D13</text>
<text x="256.9" y="121.8">J21_LINK_VALID</text>
<text x="50.8" y="126.9">LINK_OE_N</text>
<text x="121.9" y="165">J21_D14</text>
<text x="121.9" y="167.5">J21_D15</text>
<text x="50.8" y="187.8">LINK_OE_N</text>
</g>
<g font-size="1.3" fill="#0000c2">
<text x="254" y="71.1">OE = NAND(LINK_EN_RX, LINK_TX_EN).</text>
<text x="254" y="74.9">R155 4.7k holds LINK_TX_EN low</text>
<text x="254" y="78.7">during Gowin configuration (internal pull-up</text>
<text x="254" y="82.5">up to 150 uA); R156 10k keeps OE high.</text>
<text x="254" y="96.5">CLK and VALID pull-downs: 100k, value Pending (ISO-12).</text>
<text x="337.8" y="134.6">J21 -&gt; K26 map: docs/pinout-j21.csv</text>
<text x="337.8" y="138.4">(checked against KR260 sch. 038-05101-01 A02).</text>
<text x="149.8" y="149.8">74LVC3G17: Schmitt inputs with Ioff.</text>
<text x="149.8" y="146">Pull-down 3.3k: R &lt;= VIL / K26 I_pullup (ISO-08).</text>
<text x="337.8" y="144.8">Pins 2 and 4 (KR260 5V) feed J21_5V</text>
<text x="337.8" y="148.6">(power sheet, OR-ed with USB-C).</text>
<text x="337.8" y="152.4">Pins 1 and 17 (KR260 3V3): not connected.</text>
<text x="27.9" y="214.6">OE active only with KR260 LINK_EN and Gowin LINK_TX_EN (ISO-15).</text>
<text x="27.9" y="210.8">Outputs high-impedance (Ioff) with the KR260 off;</text>
</g>
</svg>
